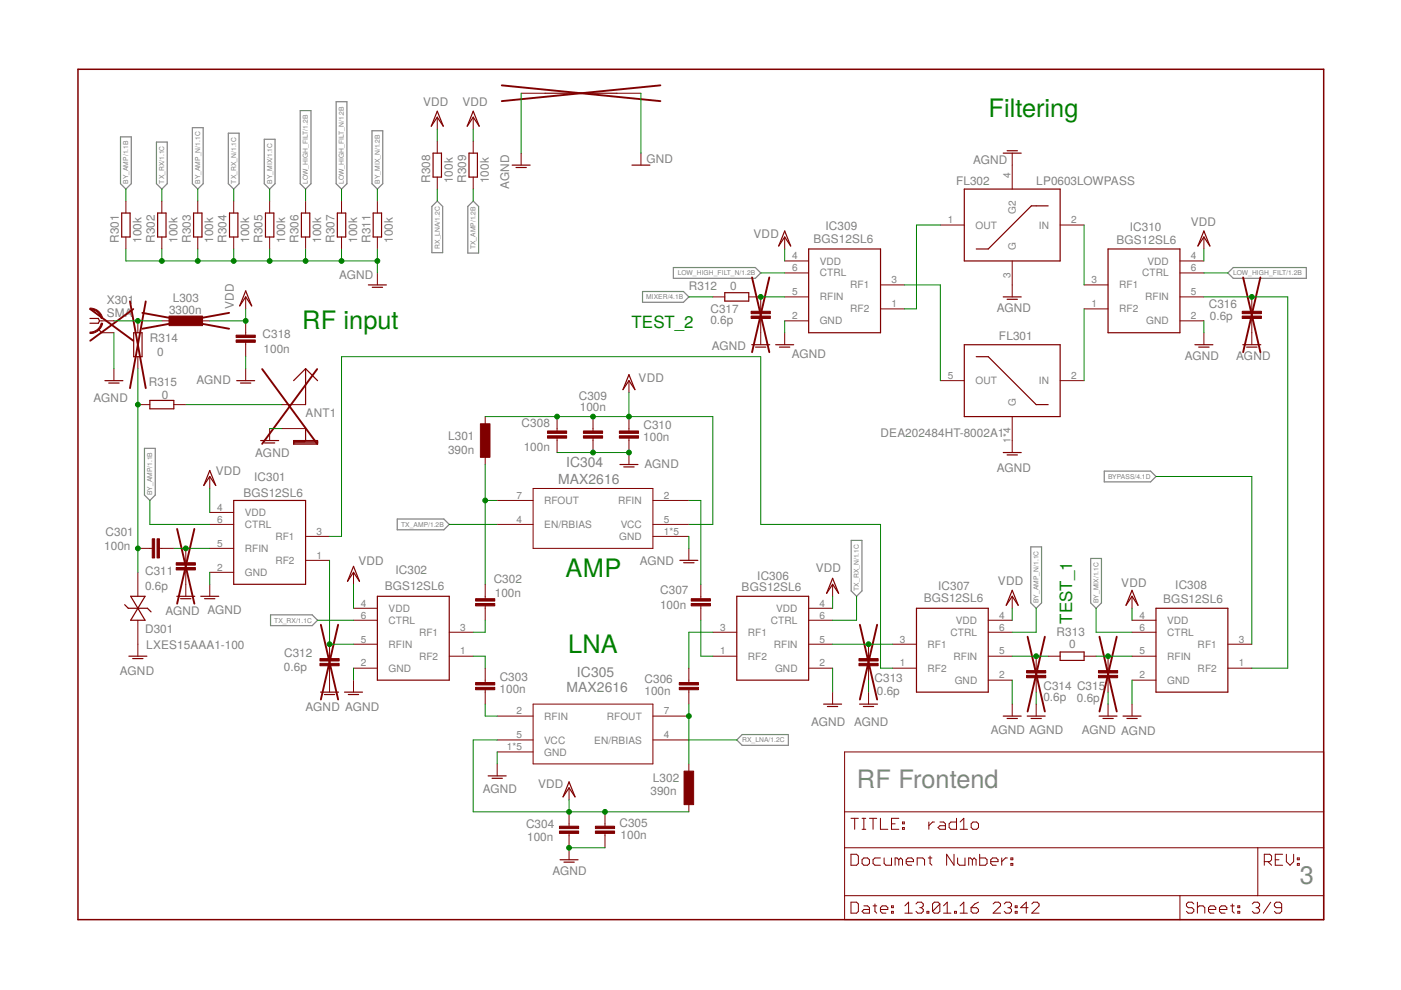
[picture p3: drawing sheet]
<svg xmlns="http://www.w3.org/2000/svg" width="297mm" height="210mm" viewBox="0 0 297 210" stroke-linecap="round" stroke-linejoin="round" font-family="sans-serif">
<g fill="none" stroke="#808080" stroke-width=".25">
<path d="M25.5 29h2.3v9.9l-1.1 1.2-1.2-1.2zM33.2 30.1h2.3v8.8l-1.2 1.2-1.1-1.2zM40.8 27.1h2.3v11.8l-1.2 1.2-1.1-1.2zM48.4 28.2h2.3v10.7l-1.1 1.2-1.2-1.2zM56 29.5h2.3v9.4l-1.1 1.2-1.2-1.2zM63.6 23.5h2.3v15.4l-1.1 1.2-1.2-1.2zM71.3 21.6h2.3v17.3l-1.2 1.2-1.1-1.2zM78.9 27.7h2.3v11.2l-1.2 1.2-1.1-1.2zM91.6 43.8l1.1-1.2 1.2 1.2v9.8h-2.3zM99.2 43.8l1.1-1.2 1.2 1.2v9.9h-2.3zM142.8 56.7h17.3l1.2 1.2-1.2 1.1h-17.3zM260.3 57.9l1.2-1.2h15.5v2.3h-15.5z"/>
<path d="M136.2 61.8h8.7l1.1 1.1-1.1 1.2h-8.7zM30.6 95.1h2.3v9.9l-1.1 1.1-1.2-1.1zM234.1 99.9h9.8l1.2 1.1-1.2 1.2h-9.8zM84.2 110h9.9l1.1 1.2-1.1 1.1h-9.9zM180.5 114.6h2.3v10.7l-1.2 1.1-1.1-1.1zM218.5 116h2.3v11.8l-1.1 1.2-1.2-1.2zM231.2 118.4h2.3v9.4l-1.1 1.2-1.2-1.2zM57.4 130.4h8.8l1.1 1.1-1.1 1.2h-8.8zM156.2 156.9l1.2-1.2h9.8v2.3h-9.8z"/>
</g>
<path d="M16.5 14.7h264.1v180.3h-264.1z" fill="none" stroke="#800000" stroke-width=".32"/>
<g fill="none" stroke="#800000" stroke-width=".21">
<path d="M110.5 19.8h5.1M130.8 19.8h5.1M92.7 24.8v2.6M92.7 29.9v2.6M92.7 37.5v2.6M100.3 24.8v2.6M100.3 29.9v2.6M100.3 37.5v2.6M110.5 32.5v2.5M135.9 32.5v2.5M214.6 32.5v7.6M26.7 42.6v2.6"/>
<path d="M26.7 50.2v2.6M34.3 42.6v2.6M34.3 50.2v2.6M41.9 42.6v2.6M41.9 50.2v2.6M49.6 42.6v2.6M49.6 50.2v2.6M57.2 42.6v2.6M57.2 50.2v2.6M64.8 42.6v2.6M64.8 50.2v2.6M72.4 42.6v2.6"/>
<path d="M72.4 50.2v2.6M80 42.6v2.6M80 50.2v2.6M80 57.9v2.5M166.4 55.3h5M166.4 57.9h5M166.4 50.2v2.6M199.4 47.7h5M214.6 55.3v7.6M224.8 47.7h5M250.2 55.3h5M250.2 57.9h5"/>
<path d="M255.2 50.2v2.6M21.1 68h3.1M21.6 70.5h2.6M24.2 78.2v2.5M29.2 68v2.5M29.2 75.6v2.6M34.3 68h2.6M41.9 68h2.6M52.1 62.9v2.6M52.1 68v3.1M52.1 72.6v3M52.1 78.2v2.5"/>
<path d="M151.1 62.9h2.6M158.7 62.9h2.6v3.1M161.3 67.5v5.6M166.4 62.9h5M166.4 68h5M166.4 70.5v2.6M186.7 60.4h5.1M186.7 65.5h5.1M229.8 60.4h5.1M229.8 65.5h5.1M250.2 62.9h5M250.2 68h5"/>
<path d="M255.2 70.5v2.6M265.4 62.9v3.1M265.4 67.5v5.6M29.2 85.8h2.6M36.9 85.8h2.5M57.2 90.9v2.5M59.7 85.8h5.1M59.7 90.9h5.1M102.9 88.3v2.6M102.9 95.9v2.6M118.1 88.3v3.1M118.1 92.9v3"/>
<path d="M125.7 88.3v3.1M125.7 92.9v3M133.3 80.7v2.5M133.3 88.3v3.1M133.3 92.9v5.6M199.4 80.7h5M214.6 88.3v7.6M224.8 80.7h5M29.2 116.3h3.1M33.8 116.3h3.1M39.4 116.3v3M44.5 111.2h5.1"/>
<path d="M44.5 116.3h5.1M44.5 108.6h5.1M44.5 101v2.6M64.8 113.7h5.1M64.8 118.8h5.1M105.4 106.1h7.6M105.4 111.2h7.6M113 103.6h25.4v12.7h-25.4zM138.4 106.1h7.6M138.4 111.2h7.6M138.4 113.7h7.6M146 116.3v2.5"/>
<path d="M29.2 121.3v5.1M29.2 131.5v7.6M39.4 120.8v5.6M44.5 121.3h5.1M44.5 123.9v2.5M69.9 136.6v3M75 136.6h5M75 129h5M75 131.5h5M75 121.3v2.6M95.2 134h5.1M95.2 139.1h5.1"/>
<path d="M102.9 123.9v3M102.9 128.5v3M148.6 123.9v3M148.6 128.5v3M151.1 134h5.1M151.1 139.1h5.1M171.4 136.6h5.1M171.4 129h5.1M171.4 131.5h5.1M176.5 123.9v2.5M184.1 136.6v3M189.2 136.6h5.1"/>
<path d="M209.5 134h5.1M209.5 139.1h5.1M209.5 131.5h5.1M214.6 126.4v2.6M219.7 139.1v3.1M222.2 139.1h2.6M229.8 139.1h2.6M234.9 139.1v3.1M240 134h5.1M240 139.1h5.1M240 131.5h5.1M240 126.4v2.6"/>
<path d="M260.3 136.6h5.1M69.9 141.2v5.5M75 141.7h5M75 144.2v2.5M102.9 141.7v3M102.9 146.2v3.1M105.4 159.4h7.6M105.4 151.8h7.6M105.4 156.9h7.6M113 149.3h25.4v12.7h-25.4zM138.4 151.8h7.6M138.4 156.9h7.6"/>
<path d="M146 141.7v3M146 146.2v3.1M171.4 141.7h5.1M176.5 146.7v2.6M179.1 159.4h101.5v35.6h-101.5zM184.1 141.2v3M184.1 146.7v2.6M189.2 141.7h5.1M209.5 144.2h5.1M214.6 149.3v2.5M219.7 143.7v3M219.7 149.3v2.5"/>
<path d="M234.9 143.7v3M234.9 149.3v2.5M240 144.2h5.1M240 149.3v2.5M260.3 141.7h5.1M105.4 162v2.5M120.6 167v2.6M120.6 172.1v3.1M120.6 176.7v5.6M128.3 172.1v3.1M128.3 176.7v3M146 162v2.5"/>
<path d="M146 169.6v2.5M179.1 179.7h101.5M179.1 172.1h101.5M180.4 173.5h1.6M181.2 173.5v2.3M182.8 173.5h.8M182.8 175.8h.8M183.2 173.5v2.3M184.3 173.5h1.6M185.1 173.5v2.3M186.7 173.5v2.3h1.5M189 174.7h.8"/>
<path d="M190.6 173.5h-1.6v2.3h1.6M191.3 175.5h.4v.3h-.4zM191.3 174.3h.4v.4h-.4zM196.9 174.3v1.5M198.1 174.3h-.4l-.8 .8M199.3 174.3h.8l.3 .4v1.1h-1.1l-.4-.3 .4-.4h1.1M202.8 173.5v2.3h-1.2l-.4-.3v-.8l.4-.4h1.2M203.6 174.3l.7-.8v2.3M203.6 175.8h1.5M205.9 174.7l.4-.4h.8l.4 .4v.8l-.4 .3h-.8l-.4-.3zM266.7 179.7v10.2M179.1 189.9h101.5"/>
<path d="M180.4 181.1h1.2l.4 .4v1.6l-.4 .4h-1.2zM180.4 191.3h1.2l.4 .4v1.5l-.4 .4h-1.2zM182.8 182.3l.4-.4h.7l.4 .4v.8l-.4 .4h-.7l-.4-.4zM183.2 192.1h.7l.4 .3v1.2h-1.1l-.4-.4 .4-.4h1.1M185.1 192.1h.8M185.5 191.7v1.5l.4 .4M186.7 192.8h1.5v-.4l-.4-.3h-.8l-.3 .3v.8l.3 .4h.8M186.7 181.9h-1.2l-.4 .4v.8l.4 .4h1.2M187.5 181.9v1.2l.3 .4h1.2v-1.6M189 193.2h.4v.4h-.4zM189 192.1h.4v.3h-.4zM190.6 182.3l-.4-.4h-.4v1.6"/>
<path d="M190.6 182.3l.4-.4 .3 .4v1.2M190.6 182.3v1.2M191.9 193.6h1.5M191.9 192.1l.7-.8v2.3M192.1 182.7h1.6v-.4l-.4-.4h-.8l-.4 .4v.8l.4 .4h.8M194.2 191.7l.4-.4h.8l.3 .4v.4l-.3 .3M194.5 183.5v-1.6h1.1l.4 .4v1.2M195 192.4h.4M195.4 192.4l.3 .4v.4l-.3 .4h-.8l-.4-.4M196.5 193.2h.4v.4h-.4zM196.8 181.9h.8M197.2 181.5v1.6l.4 .4"/>
<path d="M199.3 191.7v1.5l-.4 .4h-.8l-.4-.4M199.3 191.7l-.4-.4h-.8l-.4 .4v1.5M199.3 191.7l-1.6 1.5M200 193.6h1.6M200 192.1l.8-.8v2.3M202.3 181.1v2.4l-1.6-2.4v2.4M202.4 193.2h.4v.4h-.4zM203 181.9v1.2l.4 .4h1.2v-1.6M203.6 193.6h1.5M203.6 192.1l.7-.8v2.3M205.9 192.4h1.2l.4 .4v.4l-.4 .4h-.8l-.4-.4zM206.2 182.3l-.4-.4h-.4v1.6"/>
<path d="M206.2 182.3v1.2M206.2 182.3l.3-.4 .4 .4v1.2M207.5 191.3l-.8 .4-.8 .7M207.7 181.1v2.4h1.2l.4-.4v-.8l-.4-.4h-1.2M210.1 182.7h1.5v-.4l-.4-.4h-.8l-.3 .4v.8l.3 .4h.8M210.6 191.7l.4-.4h.7l.4 .4v.4l-1.5 1.5h1.5M212.4 181.9v1.6M212.9 191.7l.4-.4h.8l.4 .4v.4l-.4 .3M213.6 181.9h-.4l-.8 .8M213.7 192.4h.4M214.1 192.4l.4 .4v.4l-.4 .4h-.8l-.4-.4M214.3 183.1h.4v.4h-.4z"/>
<path d="M214.3 181.9h.4v.4h-.4zM215.2 193.2h.4v.4h-.4zM215.2 192.1h.4v.3h-.4zM218 192.4h-1.6l1.2-1.1v2.3M218.8 191.7l.3-.4h.8l.4 .4v.4l-1.5 1.5h1.5M250.2 189.9v5.1M253.1 191.7l-.4-.4h-.8l-.4 .4v.4l.4 .3h.8l.4 .4v.4l-.4 .4h-.8l-.4-.4M253.9 192.4l.4-.3h.8l.3 .3v1.2M253.9 191.3v2.3M256.2 192.8h1.6v-.4l-.4-.3h-.8l-.4 .3v.8l.4 .4h.8M258.6 192.8h1.5v-.4l-.4-.3h-.7l-.4 .3v.8l.4 .4h.7M260.9 192.1h.8"/>
<path d="M261.3 191.7v1.5l.4 .4M262.4 193.2h.4v.4h-.4zM262.4 192.1h.4v.3h-.4zM265.5 191.7l.4-.4h.8l.4 .4v.4l-.4 .3M266.3 192.4h.4M266.7 192.4l.4 .4v.4l-.4 .4h-.8l-.4-.4M268.1 182.7h1.1l.4-.4v-.8l-.4-.4h-1.1v2.4M268.8 182.7l.8 .8M269.4 191.3l-1.6 2.3M270.4 182.3h.8M271.7 192.4h-1.1l-.4-.3v-.4l.4-.4h.8l.3 .4v1.5l-.3 .4h-.8l-.4-.4M271.9 181.1h-1.5v2.4h1.5"/>
<path d="M272.7 181.1v1.6l.8 .8 .8-.8v-1.6M275.1 183.1h.4v.4h-.4zM275.1 181.9h.4v.4h-.4z"/>
</g>
<g fill="none" stroke="#800000" stroke-width=".25">
<path d="M115.6 19.8h15.2M91.8 32.5h1.8v5h-1.8zM92.7 23.6l1.3 3.2-1.3-2-1.3 2zM99.4 32.5h1.8v5h-1.8zM100.3 23.6l1.3 3.2-1.3-2-1.2 2zM108.6 35h3.8M109.4 35.5h2.2M134 35h3.8M212.7 32.5h3.8M213.5 32h2.2M25.8 45.2h1.8v5h-1.8zM33.4 45.2h1.8v5h-1.8z"/>
<path d="M41 45.2h1.8v5h-1.8zM48.7 45.2h1.7v5h-1.7zM56.3 45.2h1.8v5h-1.8zM63.9 45.2h1.8v5h-1.8zM71.5 45.2h1.8v5h-1.8zM79.1 45.2h1.8v5h-1.8zM166.4 49l1.2 3.2-1.2-2-1.3 2zM171.4 52.8h15.3v17.7h-15.3zM204.4 40.1h20.4v15.2h-20.4zM222.2 43.6h-3.5l-9.2 9.2h-2.5M234.9 52.8h15.3v17.7h-15.3zM255.2 49l1.3 3.2-1.3-2-1.2 2z"/>
<path d="M19.1 67.5h1.7l.3 .5-.3 .5h-1.7M20.8 69.8l.8 .7M28.3 70.5h1.8v5.1h-1.8zM52.1 61.7l1.3 3.2-1.3-2-1.3 2zM64.8 78.2v7.6M64.8 78.2l2.5 2.5M64.8 78.2l-2.5 2.5M78.1 60.4h3.8M78.9 60.9h2.2M133.3 79.4l1.3 3.2-1.3-1.9-1.2 1.9zM153.7 62.1h5v1.7h-5zM159.4 73.1h3.8"/>
<path d="M160.2 73.6h2.2M164.5 73.1h3.8M165.3 73.6h2.1M204.4 73.1h20.4v15.2h-20.4zM207 75.6h2.5l10.2 10.2h2.5M212.7 62.9h3.8M213.5 63.5h2.2M253.3 73.1h3.9M254.1 73.6h2.2M263.5 73.1h3.8M264.3 73.6h2.2M22.2 80.7h3.9"/>
<path d="M23.1 81.2h2.2M31.8 84.9h5.1v1.8h-5.1zM44.5 99.8l1.2 3.1-1.2-1.9-1.3 1.9zM50.2 80.7h3.8M51 81.2h2.2M55.3 93.4h3.8M56.1 93.9h2.2M62.3 93.4h5v.8h-5zM62.3 93.7h5M62.3 93.9h5M64.8 90.9v2.5l-.3 .3M131.4 98.5h3.9"/>
<path d="M132.2 99h2.3M212.7 95.9h3.8M213.5 96.5h2.2M49.6 106.1h15.2v17.8h-15.2zM144.1 118.8h3.9M144.9 119.3h2.3M26.4 128.2l.8 .8h4.1l.7 .7M27.3 139.1h3.8M27.7 126.4h3.1l-3.1 5.1h3.1zM28.1 139.6h2.2M37.5 126.4h3.8M38.3 126.9h2.2"/>
<path d="M42.6 126.4h3.8M43.4 126.9h2.2M75 120.1l1.2 3.2-1.2-2-1.3 2zM80 126.4h15.2v17.8h-15.2zM156.2 126.4h15.2v17.8h-15.2zM176.5 122.6l1.3 3.2-1.3-1.9-1.2 1.9zM194.3 129h15.2v17.7h-15.2zM214.6 125.2l1.3 3.1-1.3-1.9-1.3 1.9zM224.8 138.2h5v1.8h-5zM240 125.2l1.3 3.1-1.3-1.9-1.3 1.9zM245.1 129h15.2v17.7h-15.2zM68 146.7h3.8"/>
<path d="M68.8 147.3h2.2M73 146.7h3.9M73.9 147.3h2.1M174.6 149.3h3.8M175.4 149.8h2.2M182.2 149.3h3.9M183 149.8h2.2M212.7 151.8h3.8M213.5 152.3h2.2M217.8 151.8h3.8M218.6 152.3h2.2M233 151.8h3.8"/>
<path d="M233.8 152.3h2.2M238.1 151.8h3.8M238.9 152.3h2.2M103.5 164.5h3.8M104.3 165h2.2M120.6 165.8l1.3 3.2-1.3-2-1.2 2zM118.7 182.3h3.9M119.6 182.8h2.2"/>
</g>
<g fill="#800000" stroke="#800000" stroke-width=".21">
<path d="M100.8 144.7h4.1v.5h-4.1z"/>
<path d="M100.8 145.7h4.1v.5h-4.1z"/>
<path d="M144 144.7h4.1v.5h-4.1z"/>
<path d="M144 145.7h4.1v.5h-4.1z"/>
<path d="M145 163.5h2.1v7.1h-2.1z"/>
<path d="M118.6 176.2h4.1v.5h-4.1z"/>
<path d="M118.6 175.2h4.1v.5h-4.1z"/>
<path d="M126.2 176.2h4.1v.5h-4.1z"/>
<path d="M126.2 175.2h4.1v.5h-4.1z"/>
<path d="M146.6 128h4v.5h-4z"/>
<path d="M146.6 126.9h4v.5h-4z"/>
<path d="M100.8 128h4.1v.5h-4.1z"/>
<path d="M100.8 126.9h4.1v.5h-4.1z"/>
<path d="M101.9 89.9h2v7.1h-2z"/>
<path d="M131.3 92.4h4.1v.5h-4.1z"/>
<path d="M131.3 91.4h4.1v.5h-4.1z"/>
<path d="M123.7 92.4h4.1v.5h-4.1z"/>
<path d="M123.7 91.4h4.1v.5h-4.1z"/>
<path d="M116.1 92.4h4v.5h-4z"/>
<path d="M116.1 91.4h4v.5h-4z"/>
<path d="M33.3 114.2h.5v4.1h-.5z"/>
<path d="M32.3 114.2h.5v4.1h-.5z"/>
<path d="M37.4 119.3h4v.5h-4z"/>
<path d="M37.4 120.3h4v.5h-4z"/>
<path d="M67.8 139.6h4.1v.5h-4.1z"/>
<path d="M67.8 140.7h4.1v.5h-4.1z"/>
<path d="M182.1 139.6h4.1v.5h-4.1z"/>
<path d="M182.1 140.7h4.1v.5h-4.1z"/>
<path d="M217.7 142.2h4v.5h-4z"/>
<path d="M217.7 143.2h4v.5h-4z"/>
<path d="M232.9 142.2h4.1v.5h-4.1z"/>
<path d="M232.9 143.2h4.1v.5h-4.1z"/>
<path d="M263.4 66h4v.5h-4z"/>
<path d="M263.4 67h4v.5h-4z"/>
<path d="M159.3 66h4v.5h-4z"/>
<path d="M159.3 67h4v.5h-4z"/>
<path d="M35.8 67h7.1v2h-7.1z"/>
<path d="M50.1 72.1h4v.5h-4z"/>
<path d="M50.1 71.1h4v.5h-4z"/>
</g>
<g fill="none" stroke="#800000" stroke-width=".4">
<path d="M106.4 18.1l33.6 3.3M140 18.1l-33.6 3.3M159.4 58.8l3.7 15.9M163.1 58.8l-3.7 15.9M263.6 58.8l3.6 15.9M267.2 58.8l-3.6 15.9M19.1 65.5l9.2 6.7M27.6 63.9l3.3 18.4M28.3 65.5l-9.2 6.7M30.2 66.3l18.4 3.4M30.9 63.9l-3.3 18.4M48.6 66.3l-18.4 3.4"/>
<path d="M55.6 78.3l11.6 15.8M67.2 78.3l-11.6 15.8M37.5 112.1l3.7 15.9M41.2 112.1l-3.7 15.9M68 132.5l3.7 15.8M71.7 132.5l-3.7 15.8M182.3 132.5l3.7 15.8M186 132.5l-3.7 15.8M217.9 135l3.6 15.9M221.5 135l-3.6 15.9M233.1 135l3.7 15.9M236.8 135l-3.7 15.9"/>
</g>
<g fill="#800000" stroke="#800000" stroke-width=".21">
<path d="M19.1 65.3a2.67 2.67 0 0 1 2.7 2.2h-.3a2.35 2.35 0 0 0-2.4-1.9z" fill-rule="evenodd"/>
<path d="M19.1 70.4a2.35 2.35 0 0 0 2.4-1.9l.3 .1a2.69 2.69 0 0 1-2.7 2.1z" fill-rule="evenodd"/>
</g>
<g fill="none" stroke="#008000" stroke-width=".21">
<path d="M110.5 19.8v12.7M135.9 19.8v12.7M92.7 27.4v2.5M100.3 27.4v2.5M26.7 40.1v2.5M26.7 52.8v2.5h53.3M34.3 40.1v2.5M34.3 52.8v2.5M41.9 40.1v2.5M41.9 52.8v2.5M49.6 40.1v2.5M49.6 52.8v2.5"/>
<path d="M57.2 40.1v2.5M57.2 52.8v2.5M64.8 40.1v2.5M64.8 52.8v2.5M72.4 40.1v2.5M72.4 52.8v2.5M80 40.1v2.5M80 52.8v5.1M92.7 40.1v2.5M100.3 40.1v2.5M161.3 57.9h5.1M166.4 52.8v2.5"/>
<path d="M199.4 47.7h-5.1v17.8h-2.5M229.8 47.7v12.7M255.2 52.8v2.5M255.2 57.9h5.1M24.2 70.5v7.7M24.2 68h10.1M29.2 78.2v43.1M52.1 65.5v2.5h-7.6M52.1 75.6v2.6M146 62.9h5.1M161.3 62.9h5.1M166.4 68v2.5"/>
<path d="M191.8 60.4h7.6v20.3M229.8 65.5v15.2M255.2 68v2.5M255.2 62.9h17.8v78.8h-7.6M39.4 85.8h20.3M57.2 90.9h2.5M102.9 98.5v25.4M102.9 88.3h48.2v22.9h-5.1M118.1 95.9h15.2M133.3 83.2v5.1M31.8 106.1v5.1h12.7M36.9 116.3h7.6"/>
<path d="M44.5 103.6v5M69.9 113.7h2.5v-38.1h88.9v35.6h25.4v30.5h2.5M69.9 118.8v17.8h5.1M95.2 111.2h10.2M102.9 106.1h2.5M146 113.7v2.6M146 106.1h2.6v17.8M245.1 101h20.3v35.6M44.5 121.3v2.6M67.3 131.5h7.7M75 123.9v5.1M100.3 139.1h2.6v2.6"/>
<path d="M102.9 131.5v2.5h-2.6M148.6 131.5v7.6h2.5M151.1 134h-5.1v7.7M176.5 126.4v2.6M176.5 136.6h12.7M181.6 126.4v5.1h-5.1M214.6 129v2.5M214.6 139.1h7.6M219.7 129v5h-5.1M232.4 129v5h7.6M232.4 139.1h7.6M240 129v2.5"/>
<path d="M75 141.7v2.5M102.9 149.3v2.5h2.5M105.4 159.4v2.6M105.4 156.9h-5.1v15.2h45.7M146 149.3v12.7M146 156.9h10.2M176.5 141.7v5M184.1 144.2v2.5M214.6 144.2v5.1M219.7 146.7v2.6M234.9 146.7v2.6M240 144.2v5.1"/>
<path d="M120.6 179.7h7.7M120.6 169.6v2.5"/>
</g>
<g fill="#008000" stroke="#008000" stroke-width=".21">
<circle cx="120.6" cy="179.7" r=".51"/>
<circle cx="125.7" cy="95.9" r=".51"/>
<circle cx="133.3" cy="95.9" r=".51"/>
<circle cx="34.3" cy="55.3" r=".51"/>
<circle cx="41.9" cy="55.3" r=".51"/>
<circle cx="49.6" cy="55.3" r=".51"/>
<circle cx="57.2" cy="55.3" r=".51"/>
<circle cx="64.8" cy="55.3" r=".51"/>
<circle cx="72.4" cy="55.3" r=".51"/>
<circle cx="80" cy="55.3" r=".51"/>
<circle cx="146" cy="151.8" r=".51"/>
<circle cx="102.9" cy="106.1" r=".51"/>
<circle cx="39.4" cy="116.3" r=".51"/>
<circle cx="69.9" cy="136.6" r=".51"/>
<circle cx="265.4" cy="62.9" r=".51"/>
<circle cx="29.2" cy="116.3" r=".51"/>
<circle cx="29.2" cy="85.8" r=".51"/>
<circle cx="161.3" cy="62.9" r=".51"/>
<circle cx="219.7" cy="139.1" r=".51"/>
<circle cx="234.9" cy="139.1" r=".51"/>
<circle cx="184.1" cy="136.6" r=".51"/>
<circle cx="133.3" cy="88.3" r=".51"/>
<circle cx="125.7" cy="88.3" r=".51"/>
<circle cx="118.1" cy="88.3" r=".51"/>
<circle cx="120.6" cy="172.1" r=".51"/>
<circle cx="128.3" cy="172.1" r=".51"/>
<circle cx="52.1" cy="68" r=".51"/>
<circle cx="29.2" cy="68" r=".51"/>
</g>
<g font-size="5.4" fill="#008000">
<text x="209.6" y="24.9">Filtering</text>
<text x="64.1" y="69.8">RF input</text>
<text x="119.9" y="122.4">AMP</text>
<text x="120.4" y="138.4">LNA</text>
</g>
<g font-size="5.4" fill="#808080">
<text x="181.6" y="167.1">RF Frontend</text>
<text x="275.6" y="187.4">3</text>
</g>
<g font-size="3.6" fill="#008000">
<text x="133.9" y="69.5">TEST_2</text>
<text x="227.3" y="132.2" transform="rotate(-90 227.3 132.2)">TEST_1</text>
</g>
<g font-size="2.9" fill="#808080">
<text x="120" y="99">IC304</text>
<text x="118.3" y="102.6">MAX2616</text>
<text x="122.3" y="143.5">IC305</text>
<text x="120.1" y="146.8">MAX2616</text>
</g>
<g font-size="2.5" fill="#808080">
<text x="89.7" y="22.6">VDD</text>
<text x="98.1" y="22.6">VDD</text>
<text x="137.1" y="34.6">GND</text>
<text x="206.3" y="34.8">AGND</text>
<text x="91.2" y="38.8" transform="rotate(-90 91.2 38.8)">R308</text>
<text x="96" y="38.8" transform="rotate(-90 96 38.8)">100k</text>
<text x="98.8" y="38.8" transform="rotate(-90 98.8 38.8)">R309</text>
<text x="103.6" y="38.8" transform="rotate(-90 103.6 38.8)">100k</text>
<text x="108" y="40.1" transform="rotate(-90 108 40.1)">AGND</text>
<text x="202.7" y="39.3">FL302</text>
<text x="219.7" y="39.3">LP0603LOWPASS</text>
<text x="252.5" y="48">VDD</text>
<text x="25.2" y="51.5" transform="rotate(-90 25.2 51.5)">R301</text>
<text x="30" y="51.5" transform="rotate(-90 30 51.5)">100k</text>
<text x="32.8" y="51.5" transform="rotate(-90 32.8 51.5)">R302</text>
<text x="37.6" y="51.5" transform="rotate(-90 37.6 51.5)">100k</text>
<text x="40.4" y="51.5" transform="rotate(-90 40.4 51.5)">R303</text>
<text x="45.2" y="51.5" transform="rotate(-90 45.2 51.5)">100k</text>
<text x="48" y="51.5" transform="rotate(-90 48 51.5)">R304</text>
<text x="52.8" y="51.5" transform="rotate(-90 52.8 51.5)">100k</text>
<text x="55.7" y="51.5" transform="rotate(-90 55.7 51.5)">R305</text>
<text x="60.5" y="51.5" transform="rotate(-90 60.5 51.5)">100k</text>
<text x="63.3" y="51.5" transform="rotate(-90 63.3 51.5)">R306</text>
<text x="68.1" y="51.5" transform="rotate(-90 68.1 51.5)">100k</text>
<text x="70.9" y="51.5" transform="rotate(-90 70.9 51.5)">R307</text>
<text x="75.7" y="51.5" transform="rotate(-90 75.7 51.5)">100k</text>
<text x="78.5" y="51.5" transform="rotate(-90 78.5 51.5)">R311</text>
<text x="83.3" y="51.5" transform="rotate(-90 83.3 51.5)">100k</text>
<text x="159.8" y="50.5">VDD</text>
<text x="172.5" y="51.5">BGS12SL6</text>
<text x="175" y="48.7">IC309</text>
<text x="236.7" y="51.8">BGS12SL6</text>
<text x="239.5" y="49">IC310</text>
<text x="71.9" y="59.1">AGND</text>
<text x="22.6" y="64.5">X301</text>
<text x="36.6" y="64">L303</text>
<text x="49.5" y="65.5" transform="rotate(-90 49.5 65.5)">VDD</text>
<text x="146.1" y="61.4">R312</text>
<text x="154.8" y="61.4">0</text>
<text x="256.3" y="65.4">C316</text>
<text x="22.6" y="67.3">SMA</text>
<text x="35.8" y="66.5">3300n</text>
<text x="55.7" y="71.7">C318</text>
<text x="150.6" y="68.7">0.6p</text>
<text x="150.6" y="66.4">C317</text>
<text x="211.3" y="66.2">AGND</text>
<text x="256.5" y="67.9">0.6p</text>
<text x="31.8" y="72.6">R314</text>
<text x="33.3" y="75.4">0</text>
<text x="55.9" y="74.7">100n</text>
<text x="150.9" y="74.1">AGND</text>
<text x="167.9" y="75.9">AGND</text>
<text x="211.8" y="72.1">FL301</text>
<text x="251.2" y="76.4">AGND</text>
<text x="262.1" y="76.4">AGND</text>
<text x="31.5" y="81.8">R315</text>
<text x="41.7" y="81.5">AGND</text>
<text x="135.4" y="81">VDD</text>
<text x="19.8" y="85.3">AGND</text>
<text x="34.3" y="84.5">0</text>
<text x="64.8" y="88.3">ANT1</text>
<text x="122.7" y="84.9">C309</text>
<text x="122.9" y="87.2">100n</text>
<text x="95" y="93.4">L301</text>
<text x="110.6" y="90.5">C308</text>
<text x="111" y="95.6">100n</text>
<text x="136.4" y="93.5">100n</text>
<text x="136.4" y="91">C310</text>
<text x="186.7" y="92.7">DEA202484HT-8002A1</text>
<text x="45.8" y="100.8">VDD</text>
<text x="54.1" y="97">AGND</text>
<text x="95" y="96.2">390n</text>
<text x="136.7" y="99.3">AGND</text>
<text x="211.3" y="100">AGND</text>
<text x="51.6" y="105.3">BGS12SL6</text>
<text x="53.9" y="102">IC301</text>
<text x="22.4" y="113.6">C301</text>
<text x="22.1" y="116.6">100n</text>
<text x="76" y="119.8">VDD</text>
<text x="135.7" y="119.8">AGND</text>
<text x="30.8" y="125">0.6p</text>
<text x="30.8" y="122">C311</text>
<text x="81.6" y="125.2">BGS12SL6</text>
<text x="83.8" y="121.6">IC302</text>
<text x="104.7" y="123.5">C302</text>
<text x="157.2" y="125.4">BGS12SL6</text>
<text x="160.5" y="122.9">IC306</text>
<text x="173" y="121.3">VDD</text>
<text x="198.9" y="125.2">IC307</text>
<text x="211.6" y="124.1">VDD</text>
<text x="237.7" y="124.4">VDD</text>
<text x="249.2" y="124.9">IC308</text>
<text x="35.1" y="130.5">AGND AGND</text>
<text x="104.9" y="126.6">100n</text>
<text x="140" y="129.1">100n</text>
<text x="140" y="126">C307</text>
<text x="195.8" y="127.7">BGS12SL6</text>
<text x="246.6" y="127.9">BGS12SL6</text>
<text x="30.8" y="134.3">D301</text>
<text x="31" y="137.6">LXES15AAA1-100</text>
<text x="224" y="134.8">R313</text>
<text x="226.7" y="137.3">0</text>
<text x="25.4" y="143.2">AGND</text>
<text x="60.2" y="142.3">0.6p</text>
<text x="60.2" y="139.2">C312</text>
<text x="105.9" y="146.9">100n</text>
<text x="105.9" y="144.3">C303</text>
<text x="136.7" y="147.4">100n</text>
<text x="136.7" y="144.8">C306</text>
<text x="185.4" y="144.6">C313</text>
<text x="185.9" y="147.4">0.6p</text>
<text x="221.2" y="148.6">0.6p</text>
<text x="221.2" y="146.4">C314 C315</text>
<text x="228.3" y="148.9">0.6p</text>
<text x="64.8" y="150.8">AGND AGND</text>
<text x="172" y="153.8">AGND</text>
<text x="181.1" y="153.8">AGND</text>
<text x="210.1" y="155.6">AGND AGND</text>
<text x="229.4" y="155.6">AGND AGND</text>
<text x="114.1" y="167.1">VDD</text>
<text x="138.4" y="165.8">L302</text>
<text x="102.4" y="168.1">AGND</text>
<text x="137.9" y="168.6">390n</text>
<text x="111.5" y="175.6">C304</text>
<text x="111.8" y="178.4">100n</text>
<text x="131.3" y="175.3">C305</text>
<text x="131.6" y="177.8">100n</text>
<text x="117.1" y="185.6">AGND</text>
</g>
<g font-size="2.1" fill="#808080">
<text x="214.3" y="37.8" transform="rotate(-90 214.3 37.8)">4</text>
<text x="200.9" y="47.3">1</text>
<text x="215.4" y="45.3" transform="rotate(-90 215.4 45.3)">G2</text>
<text x="227.1" y="47.3">2</text>
<text x="206.8" y="48.5">OUT</text>
<text x="215.4" y="53" transform="rotate(-90 215.4 53)">G</text>
<text x="220.3" y="48.5">IN</text>
<text x="167.9" y="55">4</text>
<text x="167.9" y="57.5">6</text>
<text x="173.8" y="56.1">VDD</text>
<text x="173.8" y="58.6">CTRL</text>
<text x="214.3" y="58.8" transform="rotate(-90 214.3 58.8)">3</text>
<text x="242.2" y="58.6">CTRL</text>
<text x="243.3" y="56.1">VDD</text>
<text x="252.5" y="55">4</text>
<text x="252.5" y="57.5">6</text>
<text x="167.9" y="62.6">5</text>
<text x="173.8" y="63.7">RFIN</text>
<text x="180.3" y="61.2">RF1</text>
<text x="189" y="60">3</text>
<text x="189" y="65.1">1</text>
<text x="231.4" y="60">3</text>
<text x="231.4" y="65.1">1</text>
<text x="237.3" y="61.2">RF1</text>
<text x="242.8" y="63.7">RFIN</text>
<text x="252.5" y="62.6">5</text>
<text x="167.9" y="67.7">2</text>
<text x="173.8" y="68.8">GND</text>
<text x="180.3" y="66.2">RF2</text>
<text x="237.3" y="66.2">RF2</text>
<text x="243" y="68.8">GND</text>
<text x="252.5" y="67.7">2</text>
<text x="200.9" y="80.4">5</text>
<text x="206.8" y="81.5">OUT</text>
<text x="220.3" y="81.5">IN</text>
<text x="227.1" y="80.4">2</text>
<text x="215.4" y="86" transform="rotate(-90 215.4 86)">G</text>
<text x="214.3" y="93.9" transform="rotate(-90 214.3 93.9)">1*4</text>
<text x="109.5" y="105.8">7</text>
<text x="115.4" y="106.9">RFOUT</text>
<text x="131" y="106.9">RFIN</text>
<text x="140.8" y="105.8">2</text>
<text x="46" y="108.3">4</text>
<text x="46" y="110.8">6</text>
<text x="51.9" y="109.4">VDD</text>
<text x="51.9" y="112">CTRL</text>
<text x="67.1" y="113.4">3</text>
<text x="109.5" y="110.8">4</text>
<text x="115.4" y="112">EN/RBIAS</text>
<text x="131.6" y="112">VCC</text>
<text x="140.8" y="110.8">5</text>
<text x="140.8" y="113.4">1*5</text>
<text x="46" y="115.9">5</text>
<text x="51.9" y="117">RFIN</text>
<text x="58.4" y="114.5">RF1</text>
<text x="58.4" y="119.6">RF2</text>
<text x="67.1" y="118.5">1</text>
<text x="131.3" y="114.5">GND</text>
<text x="46" y="121">2</text>
<text x="51.9" y="122.1">GND</text>
<text x="76.5" y="128.6">4</text>
<text x="76.5" y="131.1">6</text>
<text x="82.4" y="129.7">VDD</text>
<text x="164.6" y="129.7">VDD</text>
<text x="173.8" y="128.6">4</text>
<text x="173.8" y="131.1">6</text>
<text x="211.9" y="131.1">4</text>
<text x="241.6" y="131.1">4</text>
<text x="76.5" y="136.2">5</text>
<text x="82.4" y="137.3">RFIN</text>
<text x="82.4" y="132.3">CTRL</text>
<text x="88.9" y="134.8">RF1</text>
<text x="97.6" y="133.7">3</text>
<text x="152.7" y="133.7">3</text>
<text x="158.6" y="134.8">RF1</text>
<text x="163.5" y="132.3">CTRL</text>
<text x="164" y="137.3">RFIN</text>
<text x="173.8" y="136.2">5</text>
<text x="190.8" y="136.2">3</text>
<text x="196.7" y="137.3">RF1</text>
<text x="201.5" y="134.8">CTRL</text>
<text x="202.6" y="132.3">VDD</text>
<text x="211.9" y="133.7">6</text>
<text x="241.6" y="133.7">6</text>
<text x="247.4" y="132.3">VDD</text>
<text x="247.4" y="134.8">CTRL</text>
<text x="253.9" y="137.3">RF1</text>
<text x="262.7" y="136.2">3</text>
<text x="76.5" y="141.3">2</text>
<text x="82.4" y="142.4">GND</text>
<text x="88.9" y="139.9">RF2</text>
<text x="97.6" y="138.8">1</text>
<text x="152.7" y="138.8">1</text>
<text x="158.6" y="139.9">RF2</text>
<text x="164.3" y="142.4">GND</text>
<text x="173.8" y="141.3">2</text>
<text x="190.8" y="141.3">1</text>
<text x="196.7" y="142.4">RF2</text>
<text x="202.1" y="139.9">RFIN</text>
<text x="211.9" y="138.8">5</text>
<text x="211.9" y="143.8">2</text>
<text x="241.6" y="138.8">5</text>
<text x="241.6" y="143.8">2</text>
<text x="247.4" y="139.9">RFIN</text>
<text x="253.9" y="142.4">RF2</text>
<text x="262.7" y="141.3">1</text>
<text x="202.4" y="145">GND</text>
<text x="247.4" y="145">GND</text>
<text x="109.5" y="151.5">2</text>
<text x="115.4" y="152.6">RFIN</text>
<text x="128.7" y="152.6">RFOUT</text>
<text x="140.8" y="151.5">7</text>
<text x="107.5" y="159.1">1*5</text>
<text x="109.5" y="156.5">5</text>
<text x="115.4" y="157.7">VCC</text>
<text x="115.4" y="160.2">GND</text>
<text x="126" y="157.7">EN/RBIAS</text>
<text x="140.8" y="156.5">4</text>
</g>
<g font-size="1.4" fill="#808080">
<text x="27.2" y="38.9" transform="rotate(-90 27.2 38.9)">BY_AMP/1.1B</text>
<text x="34.8" y="38.9" transform="rotate(-90 34.8 38.9)">TX_RX/1.1C</text>
<text x="42.4" y="38.9" transform="rotate(-90 42.4 38.9)">BY_AMP_N/1.1C</text>
<text x="50.1" y="38.9" transform="rotate(-90 50.1 38.9)">TX_RX_N/1.1C</text>
<text x="57.7" y="38.9" transform="rotate(-90 57.7 38.9)">BY_MIX/1.1C</text>
<text x="65.3" y="38.9" transform="rotate(-90 65.3 38.9)">LOW_HIGH_FILT/1.2B</text>
<text x="72.9" y="38.9" transform="rotate(-90 72.9 38.9)">LOW_HIGH_FILT_N/1.2B</text>
<text x="80.5" y="38.9" transform="rotate(-90 80.5 38.9)">BY_MIX_N/1.2B</text>
<text x="93.2" y="52.8" transform="rotate(-90 93.2 52.8)">RX_LNA/1.2C</text>
<text x="100.8" y="52.9" transform="rotate(-90 100.8 52.9)">TX_AMP/1.2B</text>
<text x="143.7" y="58.4">LOW_HIGH_FILT_N/1.2B</text>
<text x="261.5" y="58.4">LOW_HIGH_FILT/1.2B</text>
<text x="137" y="63.4">MIXER/4.1B</text>
<text x="234.9" y="101.5">BYPASS/4.1D</text>
<text x="32.3" y="105" transform="rotate(-90 32.3 105)">BY_AMP/1.1B</text>
<text x="85" y="111.7">TX_AMP/1.2B</text>
<text x="182.1" y="125.3" transform="rotate(-90 182.1 125.3)">TX_RX_N/1.1C</text>
<text x="220.2" y="127.8" transform="rotate(-90 220.2 127.8)">BY_AMP_N/1.1C</text>
<text x="232.9" y="127.8" transform="rotate(-90 232.9 127.8)">BY_MIX/1.1C</text>
<text x="58.1" y="132">TX_RX/1.1C</text>
<text x="157.4" y="157.4">RX_LNA/1.2C</text>
</g>
</svg>
